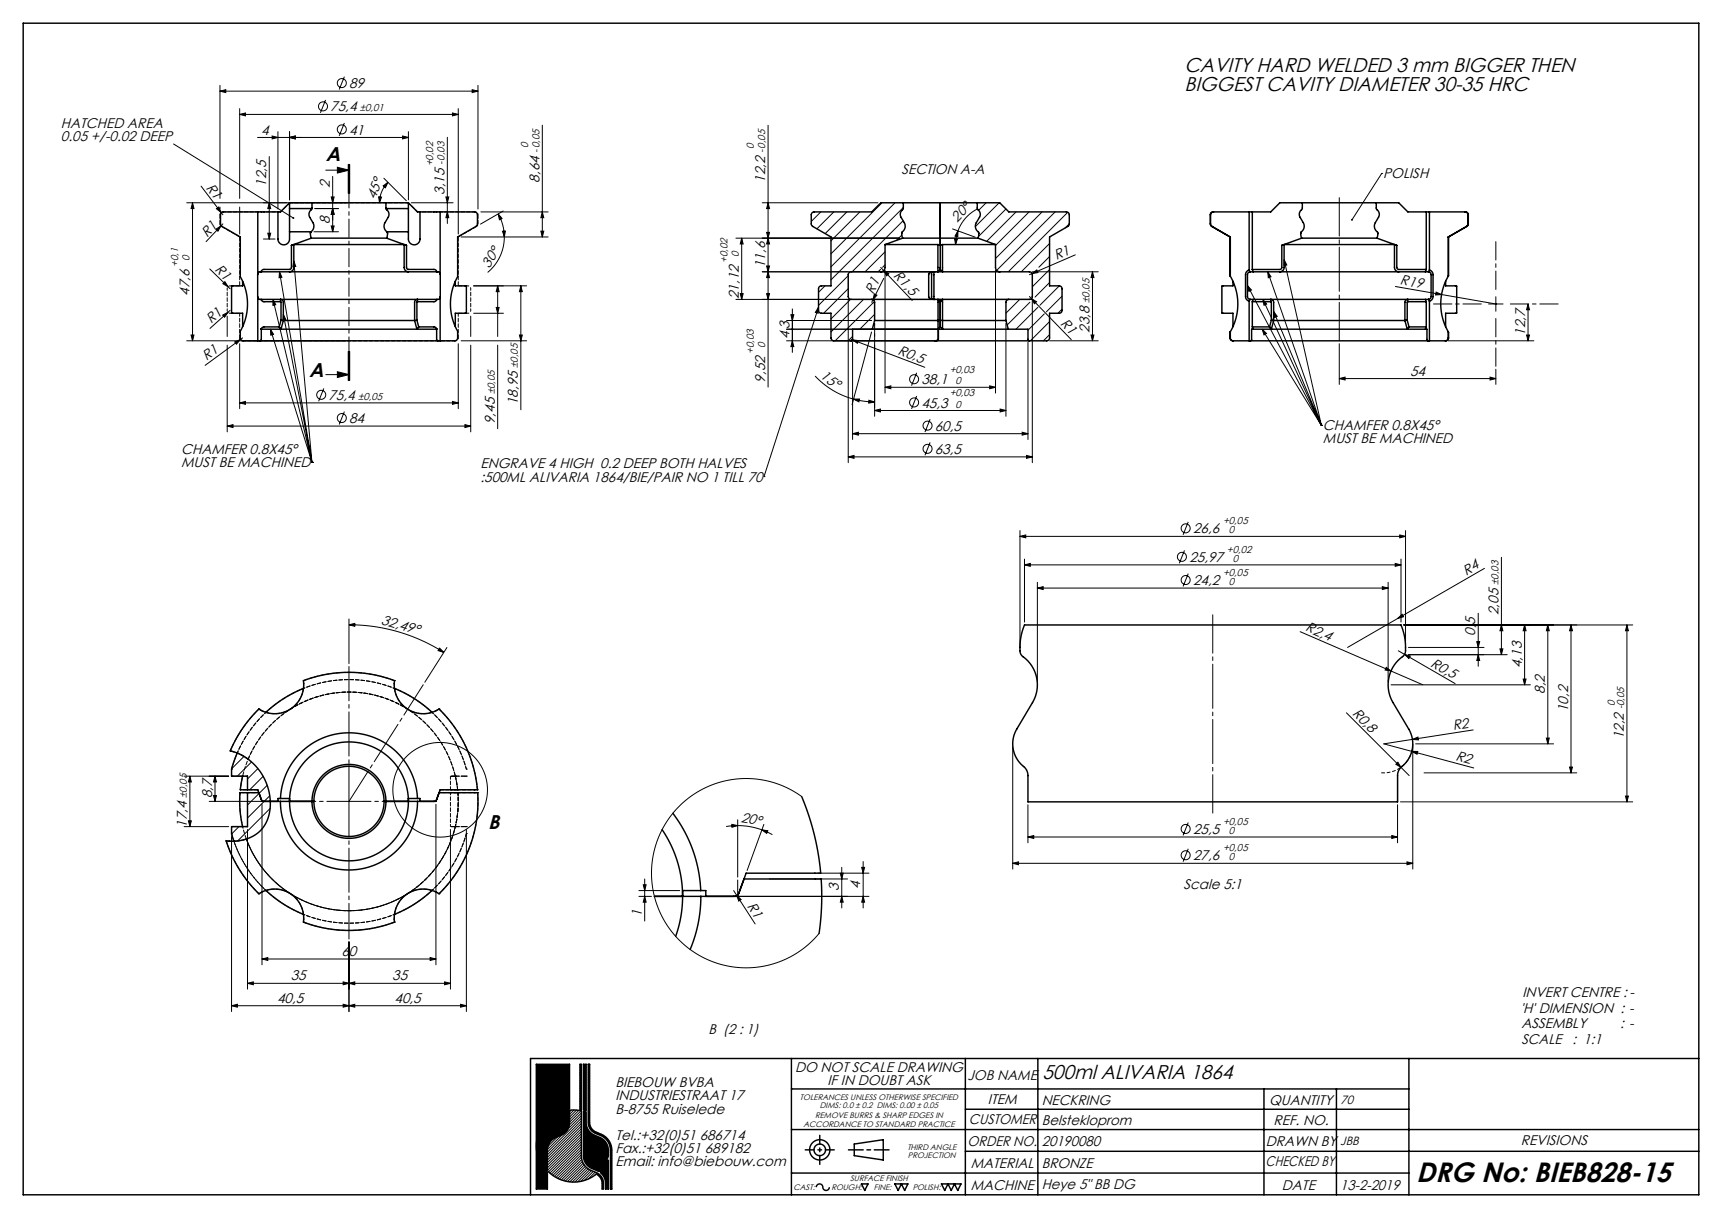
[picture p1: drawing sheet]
<svg xmlns="http://www.w3.org/2000/svg" width="594mm" height="420mm" viewBox="0 0 594 420" stroke-linecap="round" stroke-linejoin="round" font-family="sans-serif">
<g fill="none" stroke="#000" stroke-width=".34">
<path d="M75.9 31.4l2-.5v1zM75.9 29.4v39M75.9 31.4h89M82.7 39.5l2-.5v1zM82.7 37.5v30.9M82.7 39.5h75.4M112.3 34.5l-1.8 4.4M118.8 26.4l-1.8 4.5M156.1 39l2 .5-2 .5zM158.1 37.5v43.2M162.9 30.9l2 .5-2 .5zM164.9 29.4v42.7"/>
<path d="M59.9 49.6l41.3 25.6M88.8 47.4h52.1M92.9 54v28.4M93.9 46.9l2 .5-2 .5zM95.9 45.4v26.7M99.9 45.4v23.5M99.9 47.4l2-.5v1zM112.4 58.7h8M116.4 57.7l4 1-4 1zM118.8 42.4l-1.8 4.4M120.1 56.7v10M120.4 56.7v10"/>
<path d="M120.6 56.7v10M138.9 46.9l2 .5-2 .5zM140.9 45.4v23.5M154.3 47.4v29.7M187.1 43.2v38.5M264.9 43.2v90.3M476.6 59.8l-10.2 16M476.6 59.8h.1M64.4 69.9h55M66.4 69.9l.5 2h-1zM66.4 69.9v47.6M69.4 64.2l7.5 9.9"/>
<path d="M74.5 79l1.7-1.1-1 1.8zM74.7 72l.8-.6 .8 1.9zM75.9 71.4v.7M76.9 77.2l-5.8 6.1M82.7 71.4v9.3M92.9 69.9l.5 2h-1zM108.3 79.9h8.5M108.6 71.9h8.2M114.3 67.9h1l-.5 2zM114.3 77.9h1l-.5 2zM114.8 60.8v19.1M114.8 71.9l.5 2h-1z"/>
<path d="M130.6 67.9l1 .1-.7 1.9zM132.2 64.1l1.6-1.2-.9 1.8zM132.4 61.5l7.8 7.7M133.8 62.9a10 10 0 0 0-2.9 7M141.9 69.9h14.4M153.8 67.9h1l-.5 2zM154.3 73.1l.5 2h-1zM165.9 73.1h23.2M171.8 73.8l1.4 1.5-.9 .5zM171.8 73.8l1.6 3.8 .6 4.1M173.3 79.7h1l-.3 2zM173.6 72.8l-7.9 4.5"/>
<path d="M186.6 79.7h1l-.5 2zM187.1 73.1l.5 2h-1zM262.9 69.9h39.9M264.9 69.9l.5 2h-1zM283.1 73.1l-3.3 3.3M287.6 73.1l-5.8 5.8M292.1 73.1l-7.5 7.5M296.6 73.1l-10 9.9M304.3 69.9l-17.7 17.6M308.7 69.9l-22.1 22.1M311.5 76.1l-17.6 17.6M311.6 71.6l-25 24.9"/>
<path d="M328.6 78.9l7.8 2.9M330.5 79.6l-.1 2.1-1-.3zM330.5 79.6l-.6 2.1-.3 2.6M337.2 72a13.8 13.8 0 0 0-6.7 7.6M340.2 69.9l-2.6 2.6M344.7 69.9l-8.2 8.2M347 72.1l-9.5 9.4M350.5 73.1l-10.2 10.1M355 73.1l-11.6 11.6M359.5 73.1l-16.1 16M364 73.1l-20.2 20.1M368.3 73.2l-20.5 20.5"/>
<path d="M368.8 77.2l-1.4 1.4M72.4 92.7l7 6.9M77.6 97.1l1.1 1.8-1.8-1.1zM90.9 82.4h4M92.4 80.4h1l-.5 2zM96.4 93.7l11.2 65.7M96.4 93.7l.9 1.9-1 .2zM101.3 89.9l6.3 69.5M101.3 89.9l.7 2-1 .1zM159.1 81.7h30M163.4 98.6h18.3M171.7 98.6v17.4"/>
<path d="M171.7 98.6l.5 2h-1zM174 81.7a15.9 15.9 0 0 1-5.8 12.2M179.7 98.6l.5 2h-1zM179.7 98.6v42.7M253.8 82.1h56.6M255.8 82.1l.5 2h-1zM255.8 82.1v21.1M262.9 93.7h60.4M264.4 91.7h1l-.5 2zM264.4 80.1h1l-.5 2zM264.9 82.1l.5 2h-1zM264.9 93.7l.5 2h-1z"/>
<path d="M284.6 98.6l-2.3 2.2M292.6 95l-10.3 10.3M292.6 99.5l-8.5 8.5M303.7 92.9l-.8 .8M303.8 92.2l10.9 11.4M304.8 93.3l1.8 1.1-.7 .7zM304.9 96l-4.2 8.2M305.3 93.2v42.3M305.3 86.8l-6.9 6.9M305.3 91.3l-.9 .9M311.1 81.1l-1.9 1.8M329.3 82.3l1 .1-.7 1.9z"/>
<path d="M343.4 93.2v42.3M356 94.3l1.7-1.2 .3 .9zM356.1 93.7h22.7M362 84l-9.7 9.7M362 92.9l-5.9 6M362 97.4l-5 5M362 88.5l-3.7 3.7M365.4 98.6l-6.7 6.7M370.9 87.9l-15.8 6.8M376.8 93.7l.5 2h-1zM376.8 93.7v23.8M430.3 98.5l25.5 48.2"/>
<path d="M430.3 98.5l1.4 1.5-.9 .5zM437.3 93.7l18.5 53M437.3 93.7l1.1 1.7-.9 .4zM443 89.5l12.8 57.2M443 89.5l.9 1.9-1 .2zM481.4 98.8l34.6 6M64.4 117.5h55M65.9 115.5h1l-.5 2zM76.8 108.7l1.8-1-1.1 1.7zM78.4 109v7M78.4 119v29.9M79.4 107l-7 6.3"/>
<path d="M81 117.9l1.9-.8-1.3 1.6zM82.7 118.5v22.4M83.7 116.5l-12.9 9.5M93.3 113.5l1.1 1.8-1 .3zM93.3 113.5l14.3 45.9M94.2 103.2l13.4 56.2M94.2 103.2l.9 1.9-1 .2zM97.7 108.4l9.9 51M97.7 108.4l.9 1.9-1 .2zM158.1 118.5v22.4M159.1 117.5h22.6M162.4 109v7"/>
<path d="M162.4 119v29.9M163.4 108h10.3M171.2 106h1l-.5 2zM171.7 119v28.8M179.2 115.5h1l-.5 2zM255.3 101.2h1l-.5 2zM264.4 101.2h1l-.5 2zM271.3 117.5h52M271.3 110.5h29.4M272.8 108.5h1l-.5 2zM273.3 117.5l.5 2h-1zM273.3 106.5v15"/>
<path d="M282.3 105.9l-18.8 58.4M282.3 105.9l-.1 2.1-.9-.3zM292.6 103.2v56.3M293.4 103.2l-6.8 6.8M293.6 117l25.4 9.7M293.9 116.2l-1.3 1.3M294.1 117.2l2 .2-.3 1zM294.1 118v33.5M297.9 103.2l-11.3 11.3M300.6 114.5l-6.7 25.1M301.5 104.1l-13.4 13.4M301.6 101.3l.9 .5-1.4 1.5z"/>
<path d="M301.7 111.5v32M301.7 108.4l-5.1 5.1M324.1 113.5h-52.8M347 111.5v32M351.8 103.2l-4.8 4.8M354.6 118v33.5M355.1 102.2l14.4 14.9M355.3 104.2l-7.9 7.9M355.8 103l1.7 1-.7 .7zM356.1 103.2v56.3M356.2 103.2h-102.4M358 106l-7.5 7.5"/>
<path d="M360.2 108.2l-5.6 5.7M362 117.5h16.8M362 110.9l-6.6 6.6M362 115.4l-2.1 2.1M366.3 102.1l-5.4 5.4M366.3 106.6l-1.4 1.4M376.3 115.5h1l-.5 2zM435.4 113.5l20.4 33.2M435.4 113.5l1.5 1.5-.9 .5zM435.6 103.2l20.2 43.5M435.6 103.2l1.3 1.6-.9 .5zM439.3 107.4l1.3 1.7-.9 .4z"/>
<path d="M439.3 107.4l16.5 39.3M462 118.5v14M495.4 100.7l1.9 .9-2.1 .1zM499.6 117.5h29.5M513.5 104.8h5M516 102.3v5M526.6 115.5h1l-.5 2zM527.1 104.8l.5 2h-1zM527.1 104.8v12.7M82.7 138.9l2-.5v1zM82.7 138.9h75.4M111.7 133.9l-1.8 4.5"/>
<path d="M112.4 129.2h8M116.4 128.2l4 1-4 1zM120.1 121.2v10M120.4 121.2v10M120.6 121.2v10zM156.1 138.4l2 .5-2 .5zM281.2 129.7a28.1 28.1 0 0 0 13.2 7.9M294.4 137.6h2.1l-.2 1zM294.4 137.6l3.2 .7 4.1 .3M299.7 138l2 .6-2 .4zM305.3 133.5l2-.5v1zM305.3 133.5h38.1"/>
<path d="M316.2 128.5l-1.8 4.5M316.2 136.5l-1.8 4.5M341.4 133l2 .5-2 .5zM462 130.5l2-.5v1zM462 130.5h54M514 130l2 .5-2 .5zM516 127.3v5.2M78.4 146.9l2-.5v1zM78.4 146.9h84M107.6 159.4h.1M118.8 141.9l-1.8 4.5M160.4 146.4l2 .5-2 .5z"/>
<path d="M292.6 157.5l2-.5v1zM292.6 157.5h63.5M294.1 149.5l2-.5v1zM294.1 149.5h60.5M301.7 141.5l2-.5v1zM301.7 141.5h45.3M320.8 144.5l-1.7 4.5M320.8 152.5l-1.7 4.5M345 141l2 .5-2 .5zM352.6 149l2 .5-2 .5zM354.1 157l2 .5-2 .5zM455.8 146.7h.1"/>
<path d="M263.5 164.3h.1M409.9 180l-1.8 4.4M351.8 185l2-.5v1zM351.8 183v40.4M351.8 185h133M353.4 194.8l2-.5v1zM353.4 192.8v21.7M353.4 194.8h129.9M408.6 189.8l-1.8 4.4M409.9 197.8l-1.8 4.4M481.3 194.3l2 .5-2 .5zM482.8 184.5l2 .5-2 .5z"/>
<path d="M483.3 192.8v21.7M484.8 183v39.3M512.1 196l-29.9 17.3M517.9 192.2v33.6M120.4 215.4l2-.4v1zM120.4 215.4a60.9 60.9 0 0 1 32.7 9.6M120.4 213.4v15.4M357.8 202.8l2-.5v1zM357.8 200.8v34.3M357.8 202.8h121M448.5 217.8l42.3 18.3M476.8 202.3l2 .5-2 .5z"/>
<path d="M478.8 200.8v34.3M482.2 213.3l1.4-1.5 .5 .9zM482.2 213.3l-17.4 10M484.3 215.5h78.9M509.9 211.5v18.3M517.9 215.5l.5 2h-1zM525.9 215.5v20.6M525.9 215.5l.5 2h-1zM533.9 215.5v41M533.9 215.5l.5 2h-1zM541.9 215.5l.5 2h-1zM541.9 215.5v51"/>
<path d="M561.2 215.5l.5 2h-1zM561.2 215.5v61M151.6 223.5l1.5 1.5-2-.7zM154.2 223.3l-7.7 12M478.2 230.1l1.6 1.3-2-.4zM479.8 236.1h48.1M482.3 224.4l19.6 11.3M484.5 225.6l2 .6-.5 .9zM485.8 225.8h34.1M485.8 223.3h26.1M509.4 221.3h1l-.5 2zM509.9 225.8l.5 2h-1z"/>
<path d="M517.4 223.8h1l-.5 2zM525.4 234.1h1l-.5 2zM349.3 257.5v42.2M464.4 245.8l18.9 18.8M487 259.1h2.1l-.3 1zM487.2 255l1.9-.8 .2 1zM487.3 257.5v42.2M488.3 256.5h47.6M508.2 251.7l-30.9 4.8 31.1 8.3M533.4 254.5h1l-.5 2zM63.5 267.6h15.4M65.5 267.6v17.4"/>
<path d="M65.5 267.6l.5 2h-1zM72.2 276.3h17.9M73.7 274.3h1l-.5 2zM74.2 267.6v8.7M74.2 267.6l.5 2h-1zM84.2 260.8l-4.3 4.3M86.8 262.7l-4.9 4.9M89 265l-3.6 3.6M90.4 277.3v55.4M90.8 267.7l-4.7 4.6M92.2 270.8l-6.8 6.8M93.1 274.4l-7.7 7.7"/>
<path d="M93.2 278.8l-11.2 11.2M150.4 277.3v55.4M276.5 274.7l-4-2.5-4.3-1.9-4.5-1.2-4.8-.6-4.8 .1-4.6 .8-4.5 1.5-4.3 2.1-4 2.8-3.4 3.2-2.9 3.8-2.4 4-1.8 4.5-1 4.6-.5 4.6 .3 4.7 .9 4.7 1.6 4.4 2.3 4.3 2.8 3.7 3.3 3.4 3.8 2.8 4.2 2.3 4.4 1.6 4.8 1 4.6 .3 4.8-.4 4.6-1 4.5-1.8 4-2.3 3.7-2.9 3.2-3.4M354.6 277.5v13.1M481.5 263.5l.7-.7 1.1 1.8zM482.1 277.5v13.1M482.1 267.4v9.1M483.1 276.5h80.1M483.3 264.6l2.8 2.8M491.2 266.5h52.7M541.4 264.5h1l-.5 2zM560.7 274.5h1l-.5 2z"/>
<path d="M63.5 285h15.4M65 283h1l-.5 2zM79.9 288.5v60.3M82.4 285l-2.5 2.6M85.4 286v55.1M155.4 286v55.1M160.9 286v62.8M252.4 284.3l2.1 .4-2 .6zM254.5 284.7l4.2 .4 4.1 1.1M254.5 284.7l-4 .3M254.5 282.7v19.7M262.8 286.2l2.1 .3-.4 .9z"/>
<path d="M262.8 286.2l3.6 1.6M263.5 284.3l-5.8 15.9M290.4 299.1v14M297.2 299.1h1l-.5 2zM297.7 297.1v16M349.3 297.7l2-.5v1zM349.3 297.7h138M354.6 288.6l2-.5v1zM354.6 288.6h127.5M409.9 283.6l-1.8 4.5M409.9 292.7l-1.8 4.4M480.1 288.1l2 .5-2 .5z"/>
<path d="M485.3 297.2l2 .5-2 .5zM220.4 309.1h4.3M220.4 307.1h14.1M221.9 305.1h1l-.5 2zM222.4 309.1l.5 2h-1zM222.4 303.1v14.5M253.1 307.1l7.4 11.5M254.1 309.1h45.6M254.1 308.8l1.5 1.4-.8 .5zM254.5 303.4v5.7M265.5 303.1h26.9M282.1 301.1h17.6"/>
<path d="M289.9 301.1h1l-.5 2zM290.4 309.1l.5 2h-1zM297.7 309.1l.5 2h-1zM85.4 339.1l2-.5v1zM85.4 339.1h70M90.4 330.7l2-.5v1zM90.4 330.7h60M118.4 338.6l2 .5-2 .5zM120.4 324.8v24M120.4 339.1l2-.5v1zM148.4 330.2l2 .5-2 .5zM153.4 338.6l2 .5-2 .5z"/>
<path d="M79.9 346.8l2-.5v1zM118.4 346.3l2 .5-2 .5zM120.4 346.8l2-.5v1zM158.9 346.3l2 .5-2 .5zM160.9 346.8h-81M200.3 367l-.3 .2M200.5 369.4l-.5 .5M200.5 370.3l-.5 .5M200.5 371.2l-.5 .5M200.5 372.1l-.5 .5M200.5 373l-.5 .5M200.5 373.9l-.5 .5"/>
<path d="M200.5 374.8l-.5 .5M200.5 375.7l-.5 .5M200.5 376.6l-.5 .5M200.5 377.5l-.5 .5M200.5 378.4l-.5 .5M200.5 379.3l-.5 .5M200.5 367.6l-.5 .5M200.5 368.5l-.5 .5M203 367l-.1 .1M203.4 367.5l-.5 .5M203.4 368.4l-.5 .4M203.4 369.3l-.5 .4"/>
<path d="M203.4 370.2l-.5 .4M203.4 371.1l-.5 .4M203.4 372l-.5 .4M203.4 372.9l-.5 .4M203.4 373.8l-.5 .4M203.4 374.7l-.5 .4M203.4 375.6l-.5 .4M203.4 376.5l-.5 .4M203.4 377.4l-.5 .4M203.4 378.2l-.5 .5M203.4 379.1l-.5 .5M192.4 392l-3.4 3.3"/>
<path d="M194 391.3l-5.2 5.1M196.5 382.9v4.2a4.8 4.8 0 0 1-3 4.4l-1.7 .7a4.8 4.8 0 0 0-3 4.4v7.1M197.1 382.8l-.6 .6M198 382.8l-1.5 1.5M198.8 382.8l-2.3 2.4M199.7 382.9l-3.2 3.2M200.5 380.2l-.5 .5M200.5 381.1l-.5 .5M200.5 382l-.5 .5M200.5 382.9l-4 4.1M200.5 383.8l-4.1 4.2M200.5 384.7l-4.6 4.7"/>
<path d="M200.5 385.6l-11.7 11.7M200.5 386.5l-11.7 11.7M200.5 387.4l-11.7 11.7M200.5 388.3l-11.7 11.7M200.5 389.2l-11.7 11.7M200.5 390.1l-11.7 11.7M200.5 391l-11.7 11.7M200.5 391.9l-11.7 11.7M200.5 392.8l-11.3 11.3M200.5 393.7l-10.8 10.8M200.5 394.6l-10.3 10.3M200.5 395.5l-9.8 9.8"/>
<path d="M200.5 396.4l-9.3 9.3M200.5 397.3l-8.7 8.7M200.5 398.2l-8.1 8.1M200.6 399.1l-7.6 7.5M200.7 399.8l-7.1 7.1M203.4 380l-.5 .5M203.4 380.9l-.5 .5M203.4 381.8l-.5 .5M203.4 382.7l-.5 .5M203.4 383.6l-.5 .5M203.4 384.5l-.5 .5M203.4 385.4l-.5 .5"/>
<path d="M203.4 386.3l-.5 .5M203.4 387.2l-.4 .5M203.5 388l-.4 .4M203.8 388.7l-.4 .3M204.1 389.2l-.3 .4M204.5 389.7l-.3 .3M205 390.1l-.3 .3M205.6 390.4l-.3 .3M206.3 390.6l-.4 .4M206.9 390.9l-.4 .4M207.5 391.2l-.3 .3M208.1 391.5l-.3 .3"/>
<path d="M208.7 391.8l-.4 .4M209.1 392.3l-.3 .3M209.6 392.7l-.4 .4M210 393.2l-.4 .4M210.3 393.8l-.3 .3M210.6 394.4l-.4 .4M210.8 395.1l-.4 .4M211 395.8l-.5 .4M211 396.6l-.4 .5M211 397.5l-.4 .5M211 398.4l-.4 .5M211 399.3l-.4 .5"/>
<path d="M200.9 400.5l-6.6 6.6M201.2 401.1l-6.2 6.2M201.5 401.7l-5.7 5.7M201.9 402.2l-5.3 5.3M202.4 402.6l-5 5M202.9 403l-4.6 4.6M203.4 403.4l-4.1 4.1M204 403.7l-3.7 3.7M204.7 403.9l-3.2 3.2M205.3 404.2l-2.4 2.3M205.9 404.5l-.9 .9M206.5 404.8l-.4 .3"/>
<path d="M207 405.2l-.4 .3M207.4 405.7l-.4 .3M207.7 406.2l-.3 .4M208 406.9l-.4 .4M208.1 407.6l-.4 .5M208.2 408.5l-.5 .5M208.2 409.4l-.5 .5M211 400.2l-.4 .5M211 401.1l-.4 .5M211 402l-.4 .5M211 402.9l-.4 .5M211 403.8l-.4 .5"/>
<path d="M211 404.7l-.4 .5M211 405.6l-.4 .5M211 406.5l-.4 .5M211 407.4l-.4 .5M211 408.3l-.4 .5M211 409.2l-.4 .5"/>
<circle cx="111.4" cy="36.7" r="1.56"/>
<circle cx="117.9" cy="28.6" r="1.56"/>
<circle cx="117.9" cy="44.6" r="1.56"/>
<circle cx="110.8" cy="136.1" r="1.56"/>
<circle cx="315.3" cy="130.8" r="1.56"/>
<circle cx="315.3" cy="138.8" r="1.56"/>
<circle cx="117.9" cy="144.1" r="1.56"/>
<circle cx="320" cy="146.8" r="1.56"/>
<circle cx="320" cy="154.8" r="1.56"/>
<circle cx="407.7" cy="192" r="1.56"/>
<circle cx="409" cy="182.2" r="1.56"/>
<circle cx="409" cy="200" r="1.56"/>
<circle cx="151.8" cy="272.3" r="16.3"/>
<circle cx="409" cy="294.9" r="1.56"/>
<circle cx="409" cy="285.8" r="1.56"/>
</g>
<g fill="none" stroke="#000" stroke-width=".5">
<path d="M8 8h578v404h-578zM88.9 73.1v21.3M99.9 69.9v12.7l-.6 1.2-1 .6-1.5-.3-.9-1.2v-9.8M99.9 69.9l-3.2 3.2h-19.6l-.6 .2-.4 .5v3.4l.2 .7 6.6 3.8v13.7l1.8 4.6 .7 4.8-.7 4.9-1.8 4.5v2.4a1 1 0 0 0 1 .9h5.8M99.9 79.9h7.4M99.9 71.9h7.7M99.9 69.9h7.7M107.3 79.9h.1M107.3 79.9a2.22 2.22 0 0 0 .1 2.2M107.6 71.9v.1a2.36 2.36 0 0 0-.7 2.9l1 1.9a2.4 2.4 0 0 1-.6 3.1M107.6 71.9h.1M107.6 69.9v2"/>
<path d="M107.6 69.9h25.5M133.1 69.9v2M133.1 69.9h7.8M133.1 71.9l.1 .1a2.29 2.29 0 0 1 .7 2.9l-1.1 1.9a2.4 2.4 0 0 0 .6 3.1M133.1 71.9h7.8M133.4 79.9h.1a1.8 1.8 0 0 1-.1 2.2M133.4 79.9h.1M133.4 79.9h7.5M140.9 69.9v12.7l.5 1.2 1.1 .6 1.5-.3 .8-1.2 .1-9.8M140.9 69.9l3.1 3.2h19.7l.6 .2 .3 .4 .1 3.5-.3 .7-6.5 3.8v13.7l-1.9 4.6-.6 4.8 .6 4.9 1.9 4.5v2.3a1 1 0 0 1-1 1h-5.8M151.8 73.1v21.3M311.6 69.9h-7.8l-3.1 3.2h-19.9l-.5 .1-.4 .5v3.6l.2 .6 6.5 3.8v16.9h-3.4l-.8 .6v8.1l.8 .7h3.4v8.5l.4 .8 .6 .2h6"/>
<path d="M311.6 69.9v2l-.8 1.1-.3 1 1.7 3.5v1.1l-.5 .9a1.63 1.63 0 0 0-.4 2.5l.1 .1M311.6 69.9h12.7M324.3 72.4v2.5M324.3 71.9v.5M324.3 76.8v3.1M324.3 79.9h.1M324.3 73.1h.1M324.3 74.9v1.9M324.3 71.9h.1M324.3 79.9v2.2M324.3 71.7v.2M324.3 71.7v.7"/>
<path d="M324.3 69.9h12.8M324.3 69.9v1.8M337.1 69.9v2l.8 1.1 .2 1-1.6 3.5v1.1l.5 .9a1.63 1.63 0 0 1 .4 2.5l-.1 .1M337.1 69.9h7.7l3.2 3.2h19.8l.7 .2 .3 .4v3.6l-.2 .6-6.6 3.8v16.9h3.5l.8 .6v8.1l-.8 .7h-3.5v8.5l-.3 .8-.7 .2h-5.9M418.6 73.1l-.7 .2-.4 .6 .1 3.8 6.7 4M418.6 73.1l-.7 .2-.3 .6 .2 3.9 6.6 3.9M430.9 73.1v20M432 73.1v19.8M449.2 69.9v2l-.8 1.1-.2 1 1.6 3.5v1.1l-.4 .9a1.63 1.63 0 0 0-.5 2.5l.1 .1M449.2 69.9h25.5M449.2 69.9h-7.7l-3.2 3.2h-19.7M474.7 69.9l.1 2 .7 1.1 .3 1-1.7 3.5 .1 1.1 .4 .9a1.63 1.63 0 0 1 .4 2.5v.1"/>
<path d="M474.7 69.9h7.8l3.1 3.2h19.8M492 73.1v19.8M493.1 73.1v20M505.4 73.1l.7 .2 .4 .6-.2 3.8-6.6 4M505.4 73.1l.6 .2 .4 .6-.2 3.9-6.6 3.9M83.7 97v1.6l-3.8 .1v9.2l3.8 .1v4.6M88.9 94.4v8.1M99.8 93.7h-10.1l-.5 .2-.3 .5M99.8 93.7h41.1M100.5 84.6v7.6l-.2 .6-9.3 .1-.6 .2-.3 .6M101.3 84.3v8.2l-.5 .9-1 .3M101.3 84.3h38.1"/>
<path d="M101.3 84.3l-.8 .3M107.4 82.1h26M107.4 82.1l-6.9 2.5M133.4 82.1l6.8 2.5M139.4 84.3v7.9a1.5 1.5 0 0 0 1.5 1.5M139.4 84.3l.8 .3M140.2 84.6v7.6l.3 .6 9.2 .1 .6 .2 .4 .6M140.9 93.7h10.2l.7 .7M151.8 94.4v8.1M157.1 97v1.6l3.8 .1v9.2l-3.8 .1v4.6M303.8 93.7h19.7M303.8 93.7h-10.3l-.8 .7-.1 7.8 .3 .7 .7 .3h7.1"/>
<path d="M305.3 84.3v8.1l-.5 .9-1 .4M305.3 84.3h18.2M311.4 82.1h12.9M311.4 82.1l-6.1 2.2M320.5 94.3l.8-.4 1.1-.2a.52 .52 0 0 0-.2 .9l-.1 8.6h.3a1.69 1.69 0 0 1-2.1-1zM321.3 93.8v9.3M323.5 93.7h1.6M323.5 84.3v9.4M323.5 84.3l.8 .3 .8-.3M324.3 92.2v.7l-.8 .8M324.3 92.2v.7l.8 .8M324.3 82.1h13"/>
<path d="M324.3 82.1v10.1M325.1 84.3v9.4M325.1 84.3h18.3M325.1 93.7h19.8M337.3 82.1l6.1 2.2M343.4 84.3v8.1l.5 .9 1 .4M344.9 93.7h10.3l.8 .7 .1 7.8-.3 .7-.7 .3h-7.1M424.3 81.7h.1M424.3 81.7l.1 13.6M424.4 95.3l1.9 4.5 .7 4.8-.2 2.5-.5 2.8-1.9 4.5M424.4 81.7v13.6M425.3 97v1.6l-3.8 .1v9.2l3.8 .1v4.6"/>
<path d="M430.9 93.1l-.9 .6-.4 1 .1 7.7 .3 .9 .9 .6M430.9 93.1l.3 .6M431.2 93.7l-.6 .4-.3 .6v7.7l.3 .5 .6 .3M432 92.9l.3 .8M441.5 93.7h-10.3M441.5 93.7h41M442.2 84.6v7.6l-.3 .6-9.9 .1M443 84.3l-.1 8.2-.5 .9-.9 .3M443 84.3h38M443 84.3l-.8 .3M449 82.1h26M449 82.1l-6.8 2.5"/>
<path d="M475 82.1l6.8 2.5M481 84.3v7.9a1.5 1.5 0 0 0 1.5 1.5M481 84.3l.8 .3M481.8 84.6v7.6l.3 .6 9.9 .1M482.5 93.7h10.3M492 92.9l-.3 .8M492.8 93.7l.6 .4 .3 .6v7.7l-.3 .6-.6 .2M493.1 93.1l-.3 .6M493.1 93.1l.9 .6 .3 1v7.7l-.4 1-.8 .5M498.7 97v1.6l3.8 .1v9.2l-3.8 .1v4.6M499.6 95.3l-1.9 4.5-.7 4.8 .6 4.9 .9 2.7 1.1 2.2M499.6 81.7h.1"/>
<path d="M499.6 81.7v13.6M499.7 81.7l-.1 13.6M88.9 102.5l.7 .7h7.1M88.9 102.5v15M89.7 117.5h61.4M90.1 103.2l.3 .6 .5 .2h5.8M90.1 113.4v3.7l-.4 .4M90.1 113.4l6.8 .1M90.1 113.4h.1M96.3 112.7h-5.4l-.8 .7M96.3 112.7l.6 .8M96.7 103.2l.7 .3 .3 .6v6.4"/>
<path d="M96.7 104l.2 .2v6.2M96.7 103.2h47.3M96.7 103.2v.8M96.9 113.5h46.9M96.9 110.4l-.6 2.3M96.9 110.4l.8 .1M96.9 113.5h.1M97.7 110.5h45.3M97.7 110.5l-.8 3M143 110.5l.8 3M143 110.5h.1M143.8 113.5h.1"/>
<path d="M143.8 110.4l-.8 .1M143.8 110.4l.6 2.3M144 103.2l-.6 .3-.4 .6v6.4M144 104l-.2 .2v6.2M144 103.2v.8M144.4 112.7h5.4l.8 .7M144.4 112.7l-.6 .8M150.6 113.4h.1M150.6 113.4v3.7l.5 .4M150.6 113.4l-6.8 .1M150.7 103.2l-.3 .6-.6 .2h-5.8M151.8 102.5l-.6 .7h-7.2"/>
<path d="M151.8 102.5v15M293.6 117.5h28.8M300.7 103.2l.6 .3 .4 .6v6.4M300.7 103.2h22.8M300.9 113.5h22.6M300.9 113.5h-6.8v3.6l-.5 .4M301.7 110.5h21.9M301.7 110.5l-.8 3M322.4 117.5h32.7M323.5 103.2h1.6M323.5 103.2l.8 .8M323.5 103.2l.1 10.3"/>
<path d="M323.6 113.5h-.1M323.6 110.5h.1M323.6 110.5h1.5M323.7 113.4v3.7l-1.3 .4M323.7 113.5h1.4M324.3 104v8.7M324.3 112.7l-.7 .8M324.3 112.7l.8 .8M325.1 110.5h.1M325.1 110.5h21.9M325.1 113.5h.1M325.1 103.2l-.8 .8"/>
<path d="M325.1 103.2v10.3M325.1 113.5h22.7M325.1 103.2h22.9M347 110.5l.8 3M347.8 113.5h6.8v3.6l.5 .4M348 103.2l-.7 .3-.3 .6v6.4M424.4 114.4l-.1 2.4 .4 .6 .7 .1M424.4 114.4v2.4l.4 .5 .6 .2M425.4 117.5h5.9M430.9 103.9v13.6M431.2 103.2l-.3 .7M431.2 103.2h7.1"/>
<path d="M431.3 117.5h61.4M432 112.7h5.9M432 104h6.3M432 104v8.7M432 112.7l.3 .8M432.3 103.2l-.3 .8M437.9 112.7l.7 .8M438.3 104l.2 .2v6.2M438.3 103.2l.7 .3 .3 .6v6.4M438.3 103.2h47.3M438.3 103.2v.8M438.5 113.5h-6.8v3.6l-.4 .4"/>
<path d="M438.5 113.5h46.9M438.5 110.4l-.6 2.3M438.5 110.4l.8 .1M438.6 113.5h-.1M439.3 110.5h45.3M439.3 110.5l-.7 3M484.6 110.5l.8 3M485.4 113.5h.1M485.4 110.4l-.8 .1M485.4 110.4l.6 2.3M485.4 113.5h6.8v3.6l.5 .4M485.6 103.2l-.6 .3-.4 .6v6.4"/>
<path d="M485.6 104l-.2 .2v6.2M485.6 104h6.4M485.6 103.2v.8M486 112.7h6M486 112.7l-.6 .8M491.7 103.2l.3 .8M492 104v8.7M492 112.7l-.3 .8M492.7 117.5h5.9M492.8 103.2h-7.2M492.8 103.2l.3 .7M493.1 103.9v13.6"/>
<path d="M499.6 114.4v2.4l-.4 .6-.6 .1M499.6 114.4l-.1 2.4-.3 .5-.6 .2M353.4 215.5h129.8a17.9 17.9 0 0 1 1.6 7.8v1.3a3.6 3.6 0 0 1-2.1 2.7 12 12 0 0 0-2.2 15l5.6 9.4a10.3 10.3 0 0 1-3.2 13.3l-.6 1.1-.2 1.1v9.3h-127.5v-9.3a5.4 5.4 0 0 0-2.7-4 10 10 0 0 1-1.2-11.8l5.6-9.4a12.3 12.3 0 0 0-4-16.1l-.5-1.5a20.6 20.6 0 0 1 1.6-8.9zM104.7 237.4a42 42 0 0 0-13 8.2M136.1 237.4a42 42 0 0 1 12.9 8.2M81.8 259.7l-1.9 5.5v2.4h5.5v4.7M83.7 267.6l-.8 4.7h2.5M85.4 273.3v11.7h-5.5v2.5l.8 2.6M85.4 273.3h-2.6a37.7 37.7 0 0 0 .9 11.7M85.4 272.3h3.5l1.5 4h17.5M85.4 273.3h3.9M90.1 275.7l.4 .4 .6 .2"/>
<path d="M96.7 276.3a23.6 23.6 0 0 0 23.7 23.7 23.6 23.6 0 0 0 23.6-23.7M96.7 275.3h3.2v1M96.7 275.3a23.7 23.7 0 0 1 23.7-22.6 23.7 23.7 0 0 1 23.6 22.6M96.7 275.3h-.8v1M99.9 276.3a20.5 20.5 0 0 1 20.5-20.5 20.5 20.5 0 0 1 20.5 20.5M99.9 276.3a20.5 20.5 0 0 0 20.5 20.5 20.5 20.5 0 0 0 20.5-20.5M107.9 276.3h.4M108.3 276.3l.2-2.2 .7-2.4 1.1-2 1.5-1.9 1.8-1.5 2.2-1.1 2.4-.8 2.2-.2 2.2 .2 2.4 .8 2.2 1.1 1.7 1.5 1.6 1.9 1 2 .8 2.4 .2 2.2M108.3 276.3a12.1 12.1 0 0 0 12.1 12.1 12.1 12.1 0 0 0 12.1-12.1M132.5 276.3h.3M144 275.3h-3.1v1M144 275.3h.9v1"/>
<path d="M150.6 275.7l-.3 .4-.6 .2M151.5 273.3h13.1a42.8 42.8 0 0 1-13.3 34.8l-2.4-1.1-2.7-.4-2.6 .3-2.5 1-2.4 1.9-1.7 2.5-.9 2.9v2.8l-4.1 1.3-5.2 1.1-5.9 .4-5.9-.3-5.2-.9-5.1-1.6v-2.8l-.9-2.9-1.7-2.5-2.4-1.9-2.6-1-2.8-.3-2.7 .5-2.3 1.1-4-4.4-3-4.5-2.8-5.3-1.5-4.1 .3 .1a12.6 12.6 0 0 0 14.6-9.4 18.5 18.5 0 0 0-13.5-21.7l1.9-3.8 2.5-4.1 2.6-3.4 2.9-3.1 3 1.3 3.3 .3 3.4-.9 2.7-1.9 1.6-2 1-2.1 .4-2.2v-2.3l5.1-1.6 4.7-.9 5.3-.4 4.9 .2 5.8 1 5.6 1.7v3.1l1.1 3.1 2 2.6 2.5 1.7 2.4 .7 2.6 .2 2.4-.5 2.4-1.1 4.2 4.8 3.5 5.3 2.7 5.8 2 6.7a12 12 0 0 1 .6 5.2h-12.7l-1.4 4h-17.6M276.5 274.7a88.9 88.9 0 0 1 6.6 26.4h-25.7l-2.9 8h-28.8M228.4 286.1a41 41 0 0 1 7.1 23M232.1 280.4a47.3 47.3 0 0 1 9.6 26.7M91.7 307a42 42 0 0 0 13 8.3M149 307a42 42 0 0 1-12.9 8.3M235.5 309.1l-.7 7.5-1.7 6.3M241.7 307.1h-6.2v2M241.7 307.1h1.8v2M241.8 309.1a47.2 47.2 0 0 1-3.7 18.3M254.9 307.8l-.8 1-1 .3"/>
<path d="M256.6 303.1h26.5a76.2 76.2 0 0 1-.6 18.8M185 367h11.5v15.4a12.9 12.9 0 0 0-10.8 8.6 12.9 12.9 0 0 0 3.1 13.4v5.6h-3.8zM200.1 367h.4v31.5a5.5 5.5 0 0 0 3.4 5.1l1.8 .7a4.1 4.1 0 0 1 2.5 3.8v1.9h-.5v-2.2l-.3-1.1-.8-1.2-.9-.6a12.4 12.4 0 0 1-16.9-1.2v-7.1a4.8 4.8 0 0 1 3-4.4l1.7-.7a4.8 4.8 0 0 0 3-4.4v-4.3l3.5 .2zM201.2 367h1v16l-1-.3zM202.9 367h.5v20.6l.4 1.1 .8 1.1 2.8 1.3a6 6 0 0 1 3.6 5.5v13.4h-.4v-13.4a5.5 5.5 0 0 0-3.4-5l-1.8-.8a4.1 4.1 0 0 1-2.5-3.7zM273 365v47M273 375.5h213M333 365v47M358 365v47M436 375.5v36.5M461 375.5v36.5M486 365v47"/>
<path d="M586 365h-403v47M196.5 382.9a12.4 12.4 0 0 0-10.3 8 12.4 12.4 0 0 0 2.6 12.8M201.2 383.2l1 .3v3.6a4.8 4.8 0 0 0 2.9 4.4l1.8 .7a4.8 4.8 0 0 1 2.9 4.4 6.4 6.4 0 0 1-.7 4l-1.1 1.8-1.4 1.6-2.4-1.1a4.8 4.8 0 0 1-3-4.4zM273 389.5h313M294.7 394.5l10-1.5v7l-10-1.5zM333 397h253M333 382.5h153M209.8 400.1v9.9h-.9l-.3-3.4-.5-1.2-1.1-1.1 1.6-2zM273 404.5h213M281.6 409.4a1.2 1.2 0 0 1 1.4-1.1 1.2 1.2 0 0 1 .9 1.5 1.12 1.12 0 0 0 1.3 .7 1.12 1.12 0 0 0 .9-1.1M297.2 408.2h2.2l-1.1 2.3zM308.7 408.2h4.5l-1.1 2.3-1.2-2.3-1.1 2.3z"/>
<path d="M324.7 408.2h6.8l-1.1 2.3-1.2-2.3-1.1 2.3-1.1-2.3-1.1 2.3z"/>
<circle cx="120.4" cy="276.3" r="12.8"/>
<circle cx="282.8" cy="396.5" r="2"/>
<circle cx="282.8" cy="396.5" r="3.5"/>
</g>
<path d="M292.7 396.5h14" fill="none" stroke="#000" stroke-width=".5" stroke-dasharray="6.3 1.3 1.3 1.3" stroke-dashoffset="1.3"/>
<path d="M277.8 396.5h10M282.8 401.5v-10" fill="none" stroke="#000" stroke-width=".5" stroke-dasharray="6.3 1.3 1.3 1.3" stroke-dashoffset="3.3"/>
<path d="M185 367v28.2a12.9 12.9 0 0 1 11.5-12.8v-15.4zM185 395.2v14.8h3.8v-5.6a12.9 12.9 0 0 1-3.8-9.2zM201.2 367v15.7l1 .3v-16zM201.2 383.2l.2 16.6 .6 1.3 1.1 1.2 3.5 1.7 1.7-2 1.3-2.6 .2-.8-.1-3.2-.6-1.4-1-1-3.7-1.9-1.4-1.3-.8-2.1v-4.2zM209.8 400.1l-.9 1.8-1.3 1.8a.59 .59 0 0 0-.5 .7 .59 .59 0 0 0 .6 .5l1 2 .2 3.1h.9zM189.2 386.3a12.4 12.4 0 0 0-.4 17.4v-7.2l.3-1.5 1.4-2 3.7-1.9 1.6-1.6 .6-2 .1-4.6-3.7 1-1.9 1z" fill-rule="evenodd" fill="#000"/>
<path d="M476.4 266.5a10 10 0 0 0 10.9-10" fill="none" stroke="#000" stroke-width=".34" stroke-dasharray="1.3 .6" stroke-dashoffset="-.1" stroke-linecap="butt"/>
<path d="M75.9 77.2l.5 .9M164.4 78.1l.5-.9" fill="none" stroke="#000" stroke-width=".34" stroke-dasharray="1.3 .6" stroke-dashoffset=".5" stroke-linecap="butt"/>
<path d="M76.9 73.1l-.7 .2-.3 .8M164.9 74.1l-.3-.7-.7-.3M79.4 98.6l-.7 .2-.3 .8M162.4 99.6l-.3-.7-.7-.3M78.4 107l.2 .7 .8 .3M82.7 116.5l.2 .7 .8 .3M157.1 117.5l.7-.3 .3-.7M161.4 108l.7-.3 .3-.7" fill="none" stroke="#000" stroke-width=".34" stroke-dasharray="1.3 .6" stroke-dashoffset=".8" stroke-linecap="butt"/>
<path d="M120.4 56.7v74.5" fill="none" stroke="#000" stroke-width=".34" stroke-dasharray="6.3 1.3 1.3 1.3" stroke-dashoffset="1.5"/>
<path d="M462 117.5v-49.3M418.3 212v68.4" fill="none" stroke="#000" stroke-width=".34" stroke-dasharray="15.2 1.3 1.3 1.3" stroke-dashoffset="2"/>
<path d="M516 99.8v-16.5M511 104.8h-16.5M516 109.8v16.5M521 104.8h16.5" fill="none" stroke="#000" stroke-width=".34" stroke-dasharray="15.2 1.3 1.3 1.3" stroke-dashoffset="8.9"/>
<path d="M146 236.1l-25.6 40.2" fill="none" stroke="#000" stroke-width=".34" stroke-dasharray="15.2 1.3 1.3 1.3" stroke-dashoffset="2.8"/>
<path d="M99.9 276.3h41" fill="none" stroke="#000" stroke-width=".34" stroke-dasharray="15.2 1.3 1.3 1.3" stroke-dashoffset="6.2"/>
<path d="M120.4 276.3v-46.5" fill="none" stroke="#000" stroke-width=".34" stroke-dasharray="15.2 1.3 1.3 1.3" stroke-dashoffset="3.4"/>
<path d="M120.4 276.3v47.5" fill="none" stroke="#000" stroke-width=".34" stroke-dasharray="15.2 1.3 1.3 1.3" stroke-dashoffset="2.9"/>
<g fill="none" stroke="#000" stroke-width=".34" stroke-dasharray="1.3 .6" stroke-dashoffset="-.1">
<path d="M76.4 78.1l6.3 3.6M82.7 98.6h-3.3M158.1 81.7l6.3-3.6M161.4 98.6h-3.3M79.4 108h3.3M158.1 108h3.3M104.7 235.2a10 10 0 0 1-4.6 9.3M100.1 244.5a10 10 0 0 1-10.4 .3M140.6 244.5a10 10 0 0 1-4.6-9.3M151 244.8a10 10 0 0 1-10.4-.3M82.7 260.1l2.9 1.7M83.7 267.6h-3.4"/>
<path d="M157.1 267.6h-1.7h1.7M157.1 267.6a37.7 37.7 0 0 0-33.7-28.8 37.7 37.7 0 0 0-37.8 23M157.1 267.6h3.3M160.4 267.6h-3.3M83.7 285h-3.4M85 289.3l-3.3 .7M157.1 285h-1.7h1.7M157.1 285h3.3M160.4 285h-3.3M89.7 307.9a10 10 0 0 1 10.4 .2M91.7 307a42 42 0 0 1-11-16.9M100.1 308.1a10 10 0 0 1 4.6 9.4"/>
<path d="M136 317.5a10 10 0 0 1 4.6-9.4M140.6 308.1a10 10 0 0 1 10.4-.2"/>
</g>
<path d="M82.7 81.7v16.9M158.1 98.6v-16.9M136.1 234.7l-3.6-1.2-4.1-.9-4.3-.6-3.7-.2-3.8 .2-4.2 .6-4.2 .9-3.5 1.2M104.7 318l3.5 1.1 4.2 1 4.2 .6 3.8 .1 3.7-.1 4.3-.6 4.1-1 3.6-1.1" fill="none" stroke="#000" stroke-width=".34" stroke-dasharray="1.3 .6" stroke-dashoffset="-.2"/>
<g fill="none" stroke="#000" stroke-width=".34" stroke-dasharray="1.3 .6">
<path d="M75.9 74.1v3.1M164.9 77.2v-3.1M104.7 234.7h.1M136.1 234.7h.1M79.4 258.9h.1M81.8 259.7h.1M89.3 244.5h.1M151.5 244.5h.1M79.9 265.2h.1M79.9 267.6h.1M79.9 267.6h.4M82.8 273.3h.1"/>
<path d="M82.9 272.3h.1M83.7 267.6h.1M83.9 272.3h5M85.6 261.8h.1M151.8 272.3h5.1M157.1 267.6h.1M157.9 272.3h.1M158 273.3h-2.6h2.6M158 273.3h.1M160.4 267.6h.5M160.9 267.6h-.5M160.9 267.6h.1"/>
<path d="M160.9 265.2h.1M164.7 272.3h.1M164.8 273.3h.1M78 289.9h.1M79.9 287.5h.1M79.9 285h.1M79.9 285h.4M80.7 290.1h.1M83.7 285h.1M85 289.3h.1M157.1 285h.1M160.4 285h.5"/>
<path d="M160.9 285h-.5M160.9 285h.1M160.9 287.5h.1M89.3 308.2h.1M104.7 318h.1M136.1 318h.1M151.5 308.2h.1"/>
</g>
<g fill="none" stroke="#000" stroke-width=".34" stroke-dasharray="1.3 .6" stroke-dashoffset=".2">
<path d="M96.7 73.1h-19.8M163.9 73.1h-19.9M82.7 108v8.5M158.1 116.5v-8.5M140.6 244.5l-4.7-2.5-5.1-1.9-4.8-1-5.4-.5-5.4 .4-5.3 1.1-5 1.9-4.8 2.5M155.4 267.6v4.7M157.1 267.6l.8 4.7M157.9 272.3l-.8-4.7M160.9 265.2a42 42 0 0 0-40.5-30.9 42 42 0 0 0-40.5 30.9M78.6 290h3.2l3.2-.7M79.9 287.5a42 42 0 0 0 40.5 30.8 42 42 0 0 0 40.5-30.8M100.1 308.1l4.8 2.6 5 1.9 4.8 1 5.4 .4 5.4-.3 5.3-1.1 5.1-1.9 4.7-2.6"/>
<path d="M140.6 308.1l4-2.9 3.9-3.7 3-3.9 2.5-4.2 1.9-4.6 1.5-5.2 .6-4.9v-5.4"/>
</g>
<path d="M99.9 69.9l-3.2 3.2M144 73.1l-3.1-3.2M82.8 273.3a37.7 37.7 0 0 0 37.6 40.7 37.7 37.7 0 0 0 37.6-40.7M85.6 261.8l-2.7-1.6-3-1.2M158 273.3h6.3M164.2 272.3h-6.3M78 289.9l2 5.1 2.5 4.8 3.2 4.4 3.6 4" fill="none" stroke="#000" stroke-width=".34" stroke-dasharray="1.3 .6" stroke-dashoffset=".3"/>
<path d="M140.9 69.9h-41M83.7 117.5h73.4M157.9 272.3h-2.5h2.5M164.7 272.3l-1.3-7.3-1.3-4.1-1.4-3.4-2-3.8-2.1-3.1-2.6-3.4-2.5-2.7M85 289.3a37.7 37.7 0 0 0 37.6 24.7 37.7 37.7 0 0 0 34.5-29" fill="none" stroke="#000" stroke-width=".34" stroke-dasharray="1.3 .6" stroke-dashoffset=".1"/>
<path d="M78.4 99.6v7.4M162.4 107v-7.4M104.7 237.4a42 42 0 0 1 31.4 0M157.9 272.3a37.7 37.7 0 0 0-37.5-33.7 37.7 37.7 0 0 0-37.5 33.7M85 289.3l2.7 5.8 3.3 4.9 4 4.3 5.1 3.8M136.1 315.3a42 42 0 0 1-31.4 0" fill="none" stroke="#000" stroke-width=".34" stroke-dasharray="1.3 .6" stroke-dashoffset=".7"/>
<g fill="#000">
<path d="M74.5 79l1.7-1.1-1 1.8zM74.7 72l.8-.6 .8 1.9zM77.6 97.1l1.1 1.8-1.8-1.1zM304.8 93.3l1.8 1.1-.7 .7zM356 94.3l1.7-1.2 .3 .9zM76.8 108.7l1.8-1-1.1 1.7zM81 117.9l1.9-.8-1.3 1.6zM294.1 117.2l2 .2-.3 1zM301.6 101.3l.9 .5-1.4 1.5zM355.8 103l1.7 1-.7 .7zM495.4 100.7l1.9 .9-2.1 .1zM482.2 213.3l1.4-1.5 .5 .9z"/>
<path d="M478.2 230.1l1.6 1.3-2-.4zM484.5 225.6l2 .6-.5 .9zM487 259.1h2.1l-.3 1zM487.2 255l1.9-.8 .2 1zM481.5 263.5l.7-.7 1.1 1.8zM254.1 308.8l1.5 1.4-.8 .5z"/>
<path d="M162.9 30.9l2 .5-2 .5zM75.9 31.4l2-.5v1zM156.1 39l2 .5-2 .5zM82.7 39.5l2-.5v1zM156.1 138.4l2 .5-2 .5zM82.7 138.9l2-.5v1z"/>
<path d="M99.9 47.4l2-.5v1zM93.9 46.9l2 .5-2 .5z"/>
<path d="M116.4 57.7l4 1-4 1zM116.4 128.2l4 1-4 1z"/>
<path d="M138.9 46.9l2 .5-2 .5zM99.9 47.4l2-.5v1z"/>
<path d="M100.9 75l.1 .4h.5l-.3-.2 .3 .2-.1-.5zM101.3 89.9l.7 2-1 .1zM96.4 93.7l.9 1.9-1 .2zM94.2 103.2l.9 1.9-1 .2zM97.7 108.4l.9 1.9-1 .2zM93.3 113.5l1.1 1.8-1 .3zM282.3 105.9l-.1 2.1-.9-.3zM466.1 75.6l.1 .5 .2-.3-.2 .3a.33 .33 0 0 0 .4-.1 .33 .33 0 0 0 0-.5 .33 .33 0 0 0-.5 .1zM443 89.5l.9 1.9-1 .2zM437.3 93.7l1.1 1.7-.9 .4zM430.3 98.5l1.4 1.5-.9 .5zM435.6 103.2l1.3 1.6-.9 .5zM439.3 107.4l1.3 1.7-.9 .4zM435.4 113.5l1.5 1.5-.9 .5z"/>
<path d="M114.8 71.9l.5 2h-1zM114.3 67.9h1l-.5 2zM92.4 80.4h1l-.5 2zM92.9 69.9l.5 2h-1zM541.4 264.5h1l-.5 2zM541.9 215.5l.5 2h-1z"/>
<path d="M114.8 71.9l.5 2h-1zM114.3 77.9h1l-.5 2zM272.8 108.5h1l-.5 2zM273.1 113.3a.33 .33 0 0 0 0 .5 .33 .33 0 0 0 .5-.2 .33 .33 0 0 0-.3-.4v.3v-.3zM376.8 93.7l.5 2h-1zM376.3 115.5h1l-.5 2zM65.5 267.6l.5 2h-1zM65 283h1l-.5 2zM74.2 267.6l.5 2h-1zM73.7 274.3h1l-.5 2zM221.9 305.1h1l-.5 2zM222.4 309.1l.5 2h-1zM525.9 215.5l.5 2h-1zM525.4 234.1h1l-.5 2zM533.9 215.5l.5 2h-1zM533.4 254.5h1l-.5 2zM561.2 215.5l.5 2h-1zM560.7 274.5h1l-.5 2z"/>
<path d="M132.2 64.1l1.6-1.2-.9 1.8zM130.6 67.9l1 .1-.7 1.9z"/>
<path d="M153.8 67.9h1l-.5 2zM154.3 73.1l.5 2h-1zM264.9 93.7l.5 2h-1zM264.4 101.2h1l-.5 2zM273.1 113.3l-.1 .3 .3 .3v-.4v.4a.33 .33 0 0 0 .3-.5 .33 .33 0 0 0-.5-.1zM273.3 117.5l.5 2h-1z"/>
<path d="M330.5 79.6l-.1 2.1-1-.3zM329.3 82.3l1 .1-.7 1.9z"/>
<path d="M171.7 98.6l.5 2h-1zM171.2 106h1l-.5 2z"/>
<path d="M173.3 79.7h1l-.3 2zM171.8 73.8l1.4 1.5-.9 .5z"/>
<path d="M186.6 79.7h1l-.5 2zM187.1 73.1l.5 2h-1zM509.9 225.8l.5 2h-1zM509.4 221.3h1l-.5 2z"/>
<path d="M264.4 91.7h1l-.5 2zM264.9 82.1l.5 2h-1zM526.6 115.5h1l-.5 2zM527.1 104.8l.5 2h-1z"/>
<path d="M264.4 80.1h1l-.5 2zM264.9 69.9l.5 2h-1z"/>
<path d="M65.9 115.5h1l-.5 2zM66.4 69.9l.5 2h-1zM179.2 115.5h1l-.5 2zM179.7 98.6l.5 2h-1z"/>
<path d="M255.3 101.2h1l-.5 2zM255.8 82.1l.5 2h-1z"/>
<path d="M294.4 137.6h2.1l-.2 1zM299.7 138l2 .6-2 .4z"/>
<path d="M305.3 133.5l2-.5v1zM341.4 133l2 .5-2 .5zM301.7 141.5l2-.5v1zM345 141l2 .5-2 .5zM292.6 157.5l2-.5v1zM354.1 157l2 .5-2 .5zM351.8 185l2-.5v1zM482.8 184.5l2 .5-2 .5z"/>
<path d="M462 130.5l2-.5v1zM514 130l2 .5-2 .5zM85.4 339.1l2-.5v1zM118.4 338.6l2 .5-2 .5zM120.4 346.8l2-.5v1zM158.9 346.3l2 .5-2 .5z"/>
<path d="M160.4 146.4l2 .5-2 .5zM78.4 146.9l2-.5v1z"/>
<path d="M294.1 149.5l2-.5v1zM352.6 149l2 .5-2 .5z"/>
<path d="M353.4 194.8l2-.5v1zM481.3 194.3l2 .5-2 .5z"/>
<path d="M357.8 202.8l2-.5v1zM476.8 202.3l2 .5-2 .5z"/>
<path d="M151.6 223.5l1.5 1.5-2-.7zM120.4 215.4l2-.4v1z"/>
<path d="M517.4 223.8h1l-.5 2zM517.9 215.5l.5 2h-1z"/>
<path d="M262.8 286.2l2.1 .3-.4 .9zM252.4 284.3l2.1 .4-2 .6z"/>
<path d="M349.3 297.7l2-.5v1zM485.3 297.2l2 .5-2 .5z"/>
<path d="M354.6 288.6l2-.5v1zM480.1 288.1l2 .5-2 .5z"/>
<path d="M290.4 309.1l.5 2h-1zM289.9 301.1h1l-.5 2z"/>
<path d="M297.7 309.1l.5 2h-1zM297.2 299.1h1l-.5 2z"/>
<path d="M90.4 330.7l2-.5v1zM148.4 330.2l2 .5-2 .5z"/>
<path d="M153.4 338.6l2 .5-2 .5zM120.4 339.1l2-.5v1z"/>
<path d="M79.9 346.8l2-.5v1zM118.4 346.3l2 .5-2 .5z"/>
</g>
<path d="M89.3 244.5l-2.9 3.1-2.6 3.4-2.5 4.1-1.9 3.8M151.5 308.2l3.2-3.5 2.9-3.9 2.4-4.2 1.9-4.4 1.5-4.5 1-4.8 .4-4.7v-4.9" fill="none" stroke="#000" stroke-width=".34" stroke-dasharray="1.3 .6" stroke-dashoffset=".4"/>
<path d="M81.8 259.7a42 42 0 0 1 9.9-14.1M89.3 273.3l.4 1.1M151.1 274.4l.4-1.1" fill="none" stroke="#000" stroke-width=".34" stroke-dasharray="1.3 .6" stroke-dashoffset=".6"/>
<path d="M149 245.6a42 42 0 0 1 11.9 19.6M88.9 272.3l.8 2.1M151.1 274.4l.7-2.1M155.4 273.3v11.7M158 273.3v5.7l-.9 6M157.1 285a37.7 37.7 0 0 0 .9-11.7M160.9 287.5a42 42 0 0 1-11.9 19.5" fill="none" stroke="#000" stroke-width=".34" stroke-dasharray="1.3 .6" stroke-dashoffset=".5"/>
<path d="M83.7 267.6h1.7M89.3 273.3h-5.5M157 273.3h-5.5M83.7 285h1.7" fill="none" stroke="#000" stroke-width=".34" stroke-dasharray="1.3 .6" stroke-dashoffset=".8"/>
<text font-size="9.7" x="488.5" y="407.7">DRG No: BIEB828-15</text>
<g font-size="6.9">
<text x="408.6" y="24.9">CAVITY HARD WELDED 3 mm BIGGER THEN</text>
<text x="408.6" y="31.3">BIGGEST CAVITY DIAMETER 30-35 HRC</text>
<text x="112.4" y="55.6">A</text>
<text x="106.7" y="130">A</text>
<text x="168.4" y="285.8">B</text>
<text x="359.6" y="371.9">500ml ALIVARIA 1864</text>
</g>
<g font-size="4.8">
<text x="120.4" y="30.4">89</text>
<text x="113.9" y="38.4">75,4</text>
<text x="21" y="44.1">HATCHED AREA</text>
<text x="90.1" y="46.4">4</text>
<text x="120.4" y="46.4">41</text>
<text x="21" y="48.6">0.05 +/-0.02 DEEP</text>
<text x="311" y="59.9">SECTION A-A</text>
<text x="70.9" y="64.7" transform="rotate(53 70.9 64.7)">R1</text>
<text x="91.9" y="64.3" transform="rotate(-90 91.9 64.3)">12,5</text>
<text x="113.7" y="64.7" transform="rotate(-90 113.7 64.7)">2</text>
<text x="186.1" y="63" transform="rotate(-90 186.1 63)">8,64</text>
<text x="263.9" y="63.1" transform="rotate(-90 263.9 63.1)">12,2</text>
<text x="477.2" y="61.6">POLISH</text>
<text x="129.4" y="69" transform="rotate(-67 129.4 69)">45°</text>
<text x="153.3" y="67.2" transform="rotate(-90 153.3 67.2)">3,15</text>
<text x="113.7" y="77.2" transform="rotate(-90 113.7 77.2)">8</text>
<text x="330.2" y="76.8" transform="rotate(-47 330.2 76.8)">20°</text>
<text x="71.5" y="81.9" transform="rotate(-47 71.5 81.9)">R1</text>
<text x="364.4" y="89.7" transform="rotate(-23 364.4 89.7)">R1</text>
<text x="73.8" y="93.1" transform="rotate(44 73.8 93.1)">R1</text>
<text x="168.7" y="92.7" transform="rotate(-57 168.7 92.7)">30°</text>
<text x="263.9" y="92.4" transform="rotate(-90 263.9 92.4)">11,6</text>
<text x="308" y="95.3" transform="rotate(46 308 95.3)">R1,5</text>
<text x="65.4" y="101.9" transform="rotate(-90 65.4 101.9)">47,6</text>
<text x="301.2" y="101.6" transform="rotate(-63 301.2 101.6)">R1</text>
<text x="482.8" y="98" transform="rotate(10 482.8 98)">R19</text>
<text x="254.8" y="103.1" transform="rotate(-90 254.8 103.1)">21,12</text>
<text x="72.9" y="111.8" transform="rotate(-42 72.9 111.8)">R1</text>
<text x="272.3" y="113.3" transform="rotate(-90 272.3 113.3)">3</text>
<text x="365.6" y="111.6" transform="rotate(46 365.6 111.6)">R1</text>
<text x="272.3" y="116.8" transform="rotate(-90 272.3 116.8)">4</text>
<text x="375.8" y="114.7" transform="rotate(-90 375.8 114.7)">23,8</text>
<text x="526.1" y="115.7" transform="rotate(-90 526.1 115.7)">12,7</text>
<text x="71.2" y="124.5" transform="rotate(-36 71.2 124.5)">R1</text>
<text x="309.4" y="122" transform="rotate(21 309.4 122)">R0,5</text>
<text x="263.9" y="131.9" transform="rotate(-90 263.9 131.9)">9,52</text>
<text x="282.7" y="130.1" transform="rotate(37 282.7 130.1)">15°</text>
<text x="486.4" y="129.5">54</text>
<text x="113.3" y="137.9">75,4</text>
<text x="317.8" y="132.5">38,1</text>
<text x="178.7" y="139.7" transform="rotate(-90 178.7 139.7)">18,95</text>
<text x="317.8" y="140.5">45,3</text>
<text x="120.4" y="145.9">84</text>
<text x="170.7" y="146.2" transform="rotate(-90 170.7 146.2)">9,45</text>
<text x="322.5" y="148.5">60,5</text>
<text x="456.3" y="148.4">CHAMFER 0.8X45°</text>
<text x="456.3" y="152.9">MUST BE MACHINED</text>
<text x="62.5" y="156.6">CHAMFER 0.8X45°</text>
<text x="62.5" y="161.2">MUST BE MACHINED</text>
<text x="165.7" y="161.5">ENGRAVE 4 HIGH 0.2 DEEP BOTH HALVES</text>
<text x="322.5" y="156.5">63,5</text>
<text x="165.7" y="166.1">:500ML ALIVARIA 1864/BIE/PAIR NO 1 TILL 70</text>
<text x="411.6" y="183.9">26,6</text>
<text x="410.3" y="193.7">25,97</text>
<text x="411.6" y="201.7">24,2</text>
<text x="505.7" y="198.5" transform="rotate(-30 505.7 198.5)">R4</text>
<text x="131.2" y="215" transform="rotate(16 131.2 215)">32,49°</text>
<text x="516.9" y="212.1" transform="rotate(-90 516.9 212.1)">2,05</text>
<text x="450.1" y="217.4" transform="rotate(23 450.1 217.4)">R2,4</text>
<text x="508.9" y="219.2" transform="rotate(-90 508.9 219.2)">0,5</text>
<text x="493.2" y="229.6" transform="rotate(30 493.2 229.6)">R0,5</text>
<text x="524.9" y="230.3" transform="rotate(-90 524.9 230.3)">4,13</text>
<text x="532.9" y="239.2" transform="rotate(-90 532.9 239.2)">8,2</text>
<text x="540.9" y="245.5" transform="rotate(-90 540.9 245.5)">10,2</text>
<text x="466.3" y="246.2" transform="rotate(45 466.3 246.2)">R0,8</text>
<text x="501.4" y="251.7" transform="rotate(-9 501.4 251.7)">R2</text>
<text x="560.2" y="255" transform="rotate(-90 560.2 255)">12,2</text>
<text x="501.9" y="262.1" transform="rotate(15 501.9 262.1)">R2</text>
<text x="73.1" y="275.2" transform="rotate(-90 73.1 275.2)">8,7</text>
<text x="64.5" y="285.4" transform="rotate(-90 64.5 285.4)">17,4</text>
<text x="255.4" y="283.4" transform="rotate(10 255.4 283.4)">20°</text>
<text x="411.6" y="287.6">25,5</text>
<text x="411.6" y="296.6">27,6</text>
<text x="289.3" y="307.4" transform="rotate(-90 289.3 307.4)">3</text>
<text x="296.7" y="306.4" transform="rotate(-90 296.7 306.4)">4</text>
<text x="408.2" y="306.5">Scale 5:1</text>
<text x="221.4" y="316.3" transform="rotate(-90 221.4 316.3)">1</text>
<text x="257.6" y="312.5" transform="rotate(57 257.6 312.5)">R1</text>
<text x="117.8" y="329.7">60</text>
<text x="100.3" y="338.1">35</text>
<text x="135.3" y="338.1">35</text>
<text x="95.6" y="345.8">40,5</text>
<text x="136.1" y="345.8">40,5</text>
<text x="525.1" y="343.9">INVERT CENTRE : -</text>
<text x="524.4" y="349.4">'H' DIMENSION : -</text>
<text x="244.3" y="356.7">B (2 : 1)</text>
<text x="524.8" y="359.8">SCALE</text>
<text x="524.8" y="354.6">ASSEMBLY</text>
<text x="542.4" y="359.8">: 1:1</text>
<text x="558.9" y="354.6">: -</text>
<text x="274.3" y="369.6">DO NOT SCALE DRAWING</text>
<text x="212.3" y="374.9">BIEBOUW BVBA</text>
<text x="285.5" y="374.1">IF IN DOUBT ASK</text>
<text x="333.7" y="372.4">JOB NAME</text>
<text x="212.3" y="379.5">INDUSTRIESTRAAT 17</text>
<text x="212.3" y="384">B-8755 Ruiselede</text>
<text x="340.8" y="380.8">ITEM</text>
<text x="359.3" y="381.1">NECKRING</text>
<text x="437.8" y="381.2">QUANTITY</text>
<text x="334.2" y="387.5">CUSTOMER</text>
<text x="359.3" y="387.9">Belstekloprom</text>
<text x="439.3" y="388">REF. NO.</text>
<text x="212.3" y="393">Tel.:+32(0)51 686714</text>
<text x="333.8" y="395.1">ORDER NO.</text>
<text x="359.3" y="395.1">20190080</text>
<text x="436.6" y="395.1">DRAWN BY</text>
<text x="524.6" y="394.7">REVISIONS</text>
<text x="212.3" y="397.6">Fax.:+32(0)51 689182</text>
<text x="212.3" y="402.1">Email: info@biebouw.com</text>
<text x="334.9" y="402.8">MATERIAL</text>
<text x="359.3" y="402.7">BRONZE</text>
<text x="436.6" y="402.1">CHECKED BY</text>
<text x="334.8" y="410.2">MACHINE</text>
<text x="359.3" y="410.1">Heye 5&quot; BB DG</text>
<text x="442.2" y="410.3">DATE</text>
<text x="462.3" y="410.2">13-2-2019</text>
</g>
<g font-size="4.1">
<text x="462.4" y="380.8">70</text>
<text x="462.3" y="394.7">JBB</text>
</g>
<g font-size="3.5">
<text x="124.1" y="38.4">±0,01</text>
<text x="182.1" y="51.2" transform="rotate(-90 182.1 51.2)">0</text>
<text x="186.1" y="52.7" transform="rotate(-90 186.1 52.7)">-0,05</text>
<text x="260" y="51.2" transform="rotate(-90 260 51.2)">0</text>
<text x="263.9" y="52.8" transform="rotate(-90 263.9 52.8)">-0,05</text>
<text x="149.4" y="57.3" transform="rotate(-90 149.4 57.3)">+0,02</text>
<text x="153.3" y="56.9" transform="rotate(-90 153.3 56.9)">-0,03</text>
<text x="254.8" y="88.7" transform="rotate(-90 254.8 88.7)">0</text>
<text x="61.5" y="92.1" transform="rotate(-90 61.5 92.1)">+0,1</text>
<text x="65.4" y="90.1" transform="rotate(-90 65.4 90.1)">0</text>
<text x="250.9" y="90.7" transform="rotate(-90 250.9 90.7)">+0,02</text>
<text x="375.8" y="104.5" transform="rotate(-90 375.8 104.5)">±0,05</text>
<text x="260" y="122.1" transform="rotate(-90 260 122.1)">+0,03</text>
<text x="263.9" y="120.1" transform="rotate(-90 263.9 120.1)">0</text>
<text x="178.7" y="126.9" transform="rotate(-90 178.7 126.9)">±0,05</text>
<text x="327.7" y="128.6">+0,03</text>
<text x="123.5" y="137.9">±0,05</text>
<text x="170.7" y="136" transform="rotate(-90 170.7 136)">±0,05</text>
<text x="327.7" y="136.6">+0,03</text>
<text x="329.6" y="132.5">0</text>
<text x="329.6" y="140.5">0</text>
<text x="421.9" y="180.7">+0,05</text>
<text x="423.9" y="183.9">0</text>
<text x="423.2" y="190.5">+0,02</text>
<text x="425.2" y="193.8">0</text>
<text x="421.9" y="198.5">+0,05</text>
<text x="423.9" y="201.8">0</text>
<text x="516.9" y="201.8" transform="rotate(-90 516.9 201.8)">±0,03</text>
<text x="557" y="243.5" transform="rotate(-90 557 243.5)">0</text>
<text x="560.2" y="244.6" transform="rotate(-90 560.2 244.6)">-0,05</text>
<text x="64.5" y="275.2" transform="rotate(-90 64.5 275.2)">±0,05</text>
<text x="421.9" y="284.4">+0,05</text>
<text x="423.9" y="287.6">0</text>
<text x="421.9" y="293.4">+0,05</text>
<text x="423.9" y="296.7">0</text>
</g>
<g font-size="2.8">
<text x="276" y="379.1">TOLERANCES UNLESS OTHERWISE SPECIFIED</text>
<text x="282.8" y="382.1">DIMS: 0.0 ± 0.2 DIMS: 0.00 ± 0.05</text>
<text x="277.2" y="388.5">ACCORDANCE TO STANDARD PRACTICE</text>
<text x="281.2" y="385.5">REMOVE BURRS &amp; SHARP EDGES IN</text>
<text x="313" y="396.5">THIRD ANGLE</text>
<text x="313.2" y="399.5">PROJECTION</text>
<text x="293.3" y="407.4">SURFACE FINISH</text>
<text x="273.7" y="410.3">CAST:</text>
<text x="286.8" y="410.3">ROUGH:</text>
<text x="301.5" y="410.3">FINE:</text>
<text x="314.8" y="410.3">POLISH:</text>
</g>
</svg>
